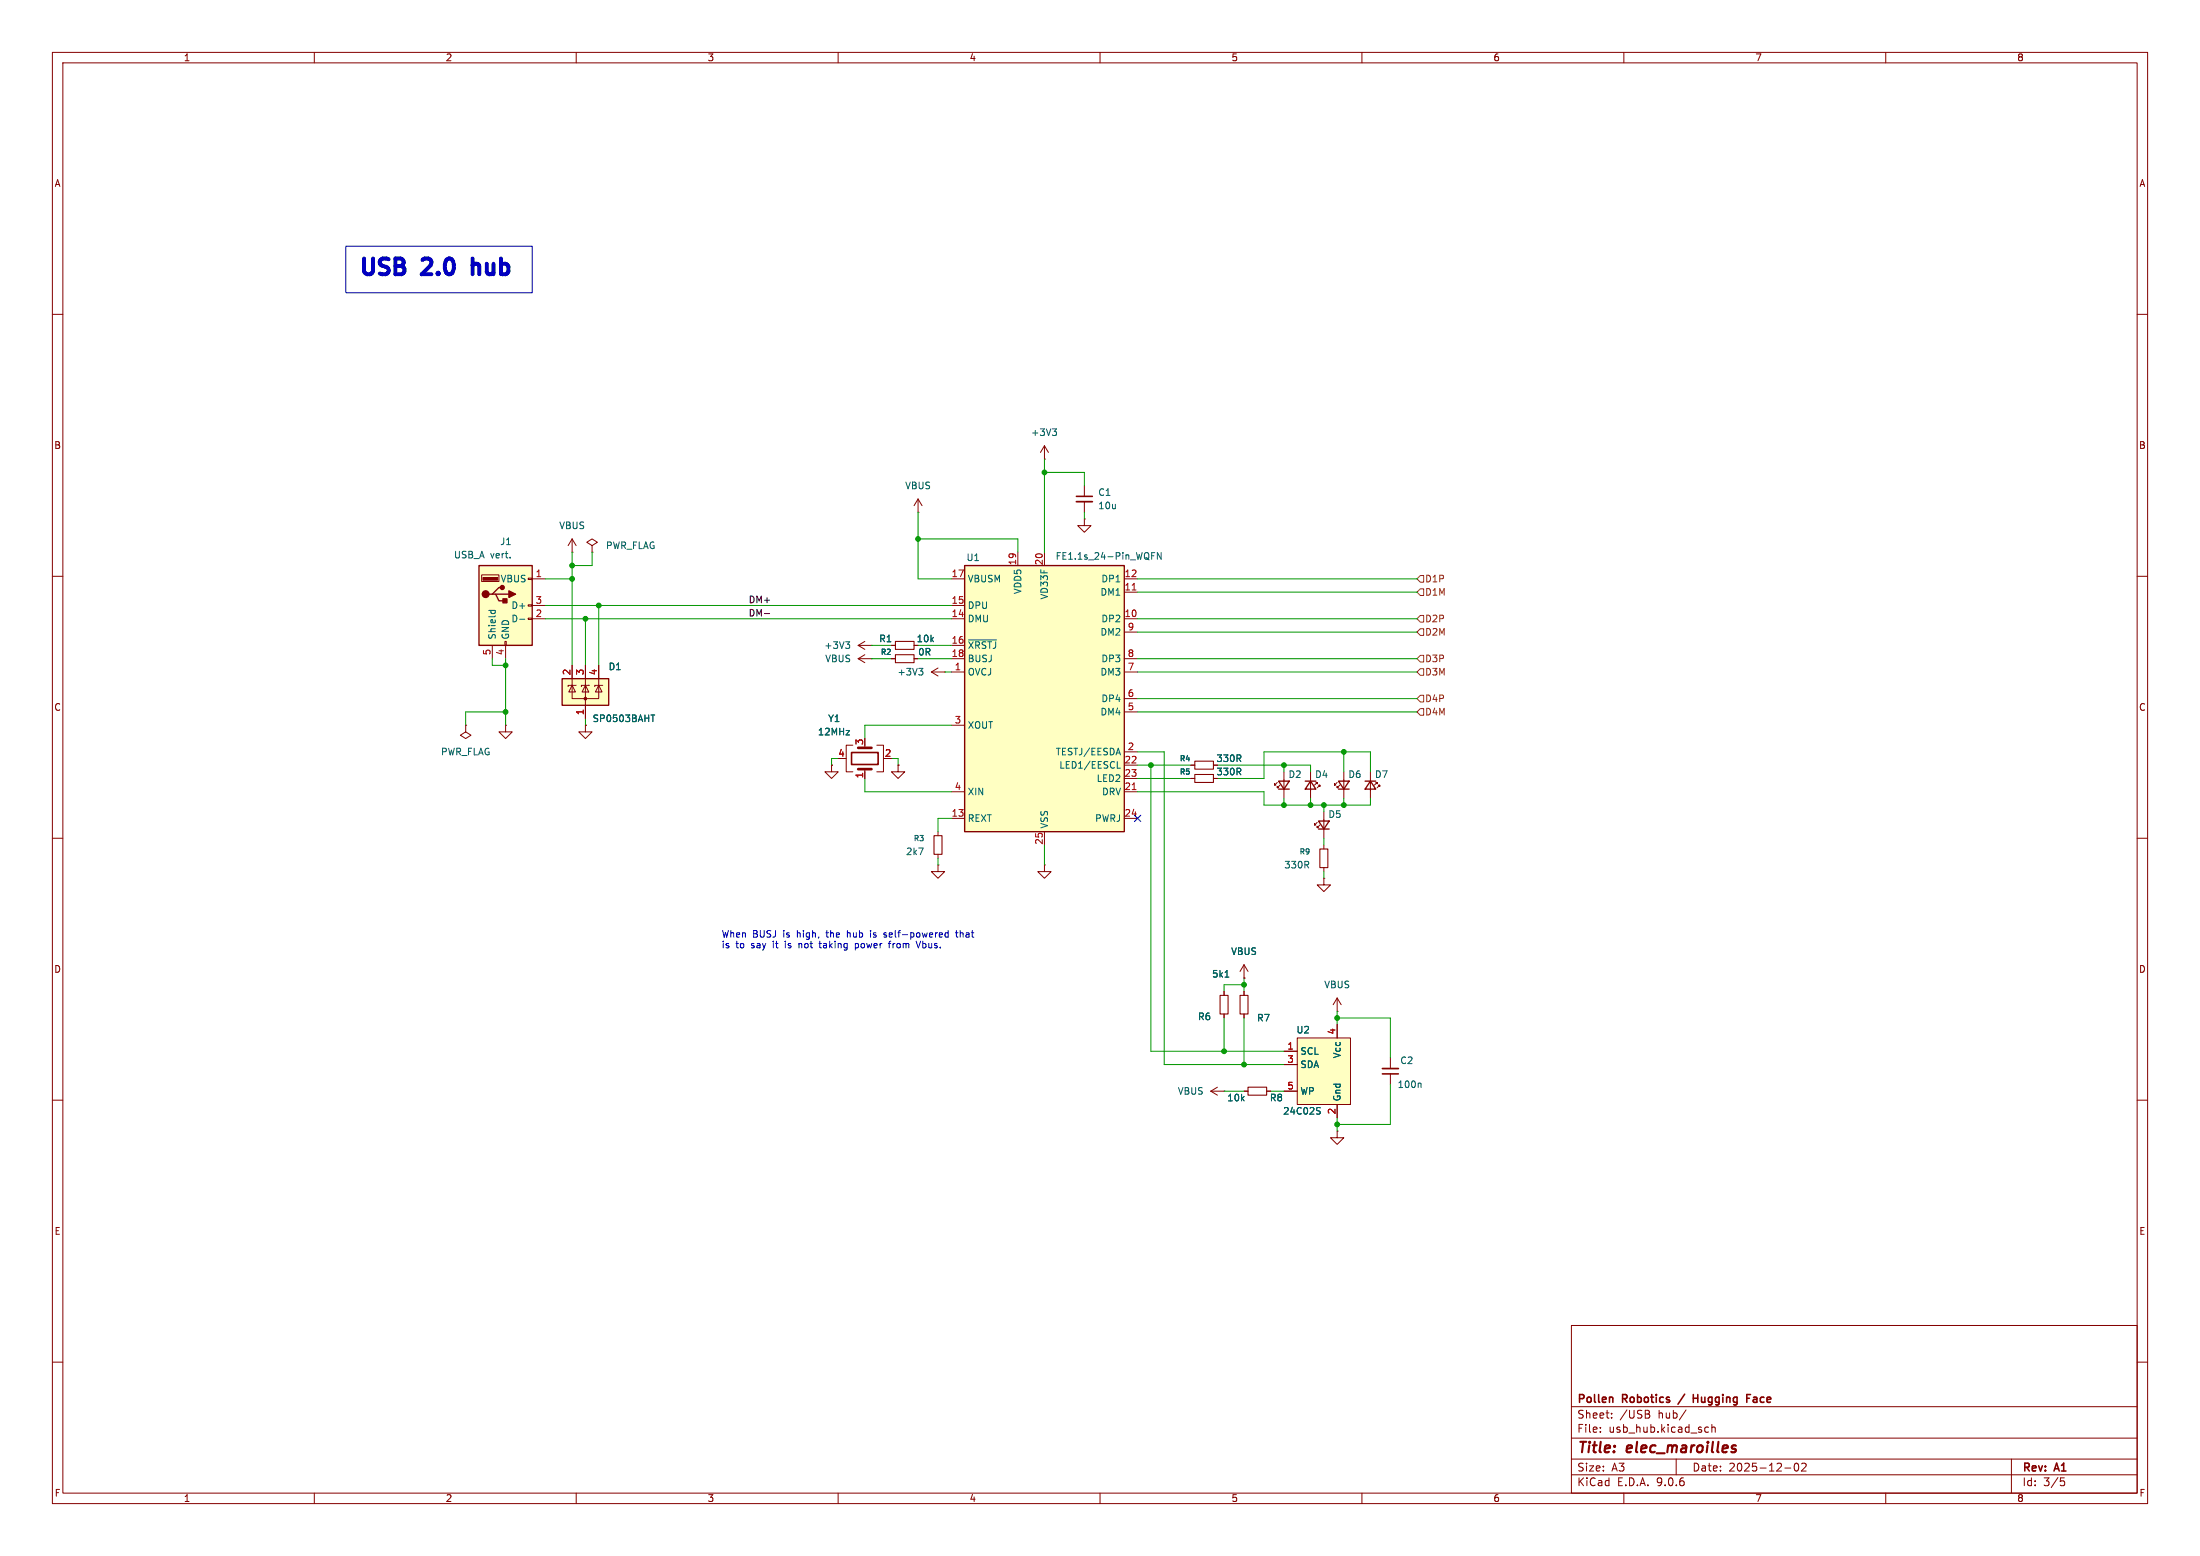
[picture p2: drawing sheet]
<svg xmlns="http://www.w3.org/2000/svg" width="420mm" height="297mm" viewBox="0 0 420 297" stroke-linecap="round" stroke-linejoin="round" font-family="sans-serif">
<g fill="none" stroke="#840000" stroke-width=".19">
<path d="M10 10h400v277h-400zM12 12h396v273h-396zM60 10v2M110 10v2M160 10v2M210 10v2M260 10v2M310 10v2M360 10v2M10 60h2M408 60h2M207 99.1v1.2h1.3l-1.3 1.3-1.3-1.3h1.3"/>
<path d="M207 99.1h.1M207 92.7v2M207 95.8v2M10 110h2M408 110h2M10 160h2M158.7 146.1v1.2h1.3l-1.3 1.3-1.2-1.3h1.2M158.7 146.1h.1M179.1 158.8v.7M227.3 146.1h.8M227.3 148.6h.8M408 160h2"/>
<path d="M179.1 165.1v1.3h1.2l-1.2 1.2-1.3-1.2h1.3M179.1 165.1h.1M179.1 163.1v.7M10 210h2M408 210h2M300 253h108v32h-108zM10 260h2M300 278.5h108M300 274.5h108M300 268.5h108M305.5 273.2v.2M305.5 272.5v.1"/>
<path d="M307.7 270.5v.2M307.7 269.8v.1M314.6 269.9a.4 .4 0 0 1 .4 .4 .4 .4 0 0 1-.3 .4M314.7 269.3l.2 .2-.2 .3M320 278.5v3M321.9 269.1l-1.3 1.9M325.5 273.2l.2 .2 .5-.1M326.2 272.5l-.5-.1-.2 .1M326.8 272.5l.2-.1 .4 .1v.9M326.8 271.9v1.5M342.7 279.4l.2-.1a.8 .8 0 0 1 .5 .7 .8 .8 0 0 1-.5 .8l-.2-.2-.2-.4zM343.9 279.4l.6-.1 .2 .1 .1 .3-.9 1.1h.9"/>
<path d="M384 278.5v6.5M408 260h2M60 285v2M110 285v2M160 285v2M210 285v2M260 285v2M300 281.5h108M310 285v2M340.7 280.2h1.2M360 285v2M393.4 282.1h.7"/>
<path d="M393.5 282.7h.4l.3 .2-.2 .6-.5 .1"/>
</g>
<path d="M330.7 276h.7M330.8 276.5l.5 .1 .1 .3-.4 .3h-.3" fill="none" stroke="#840000" stroke-width=".4"/>
<path d="M205.5 94.7h3M307.8 266.8l.1 .9M321.6 266.1l-1.3 1.9M323.3 266.2v1.5M323.3 266.9h.8M333.5 266.9h.5M333.5 266.2h.7M334.8 267.2v.4" fill="none" stroke="#840000" stroke-width=".3"/>
<path d="M178.3 159.5h1.5v3.6h-1.5zM228.1 145.3h3.5v1.5h-3.5zM228.1 147.8h3.5v1.6h-3.5z" fill="none" stroke="#840000" stroke-width=".2"/>
<path d="M205.5 95.8h3" fill="none" stroke="#840000" stroke-width=".33"/>
<path d="M184.1 108h30.5v50.8h-30.5z" fill="#ffffc2"/>
<path d="M184.1 108h30.5v50.8h-30.5zM244.1 149.1h2l-1 1.5zM244.1 150.6h2M249.2 149.1h2M250.2 149.1l1 1.5h-2zM251.7 156.7h2l-1 1.5zM251.7 158.2h2M255.5 149.1h2.1l-1.1 1.5zM255.5 150.6h2.1" fill="none" stroke="#840000" stroke-width=".25"/>
<g fill="none" stroke="#840000" stroke-width=".19">
<path d="M175.3 97.8h.1M175.3 95.3l-.8 1.2M175.3 95.3l.7 1.2M175.3 95.3v2.5M181.6 110.5h2.5M181.6 115.6h2.5M181.6 118.1h2.5M194.3 105.4v2.6M199.4 105.4v2.6M214.6 110.5h2.6M214.6 118.1h2.6M214.6 113h2.6"/>
<path d="M163.8 123.2h2.6M163.8 125.7h2.6M163.8 123.2l1.3 .8M163.8 125.7l1.3 .8M165.1 122.4l-1.3 .8M165.1 125l-1.3 .7M166.4 123.2h.1M166.4 125.7h.1M170.2 123.2h.7M170.2 125.7h.7M174.5 125.7h.8M177.8 128.3h2.5"/>
<path d="M177.8 128.3l1.3 .7M179.1 127.5l-1.3 .8M180.3 128.3h.1M181.6 123.2h2.5M181.6 125.7h2.5M181.6 128.3h2.5M181.6 138.4h2.5M214.6 125.7h2.6M214.6 128.3h2.6M214.6 120.7h2.6M214.6 133.4h2.6M214.6 135.9h2.6"/>
<path d="M161.3 144.8h.2M162.8 142.2h-1.3v5.1h1.3M165.1 146.8v1.8M167.4 142.2h1.3v5.1h-1.3M171.4 146.1v1.2h1.3l-1.3 1.3-1.2-1.3h1.2M171.4 146.1h.1M181.6 151.1h2.5M181.6 156.2h2.5M199.4 158.8v2.5M214.6 151.1h2.6M214.6 156.2h2.6M214.6 143.5h2.6"/>
<path d="M214.6 146.1h2.6M214.6 148.6h2.6M243.8 149.4l-.5 .5v-.3v.3h.3M244.3 149.9l-.5 .5v-.3v.3h.3M245.1 147.3v5.1M250.2 147.3v5.1M251.2 149.4h.3v.2v-.2l-.5 .5M251.5 157l-.5 .5v-.3v.3h.2M251.7 149.9h.3v.2v-.2l-.5 .5M252 157.5l-.5 .5v-.3v.3h.2M252.7 154.9v5.1M255.3 149.4l-.5 .5v-.3v.3h.2"/>
<path d="M255.8 149.9l-.5 .5v-.3v.3h.2M256.5 147.3v5.1M252.7 167.6v1.3h1.3l-1.3 1.3-1.2-1.3h1.2M252.7 167.6h.1M252.7 161.3v.8M252.7 165.6v.8M233.7 189.2v.8M233.7 193.5v.8M237.5 186.7h.1M237.5 184.2v2.5M237.5 189.2v.8M237.5 193.5v.8"/>
<path d="M237.5 184.2l-.8 1.2M237.5 184.2l.8 1.2M231.1 208.3l1.3 .7M231.1 208.3h2.6M232.4 207.5l-1.3 .8M233.7 208.3h.1M237.5 208.3h.8M241.8 208.3h.8"/>
</g>
<path d="M219.9 106.1h.4M219.9 105.5h.6M221.7 105.5v1.3l-.8-1.3v1.3M161.4 122.5h.8l-.4 .5M162 123l.2 .2v.3l-.2 .3M175.4 127.6h.8l-.4 .5M175.9 128.1l.3 .2v.3l-.3 .2M184.9 122.1h5.4M213.3 146.6h.6M233.9 186.5h.7" fill="none" stroke="#006464" stroke-width=".19"/>
<path d="M216.1 112.6h.8M216.1 150.7h.8" fill="none" stroke="#a90000" stroke-width=".19"/>
<path d="M170.9 122.4h3.6v1.6h-3.6zM170.9 125h3.6v1.5h-3.6zM252 162.1h1.5v3.5h-1.5zM232.9 190h1.5v3.5h-1.5zM236.7 190h1.6v3.5h-1.6zM238.3 207.5h3.5v1.5h-3.5z" fill="none" stroke="#840000" stroke-width=".2"/>
<path d="M163.8 146.8h2.6M163.8 142.7h2.6" fill="none" stroke="#840000" stroke-width=".51"/>
<path d="M162.6 143.6h5v2.3h-5z" fill="none" stroke="#840000" stroke-width=".3"/>
<path d="M247.6 198.1h10.2v12.7h-10.2z" fill="#ffffc2"/>
<g fill="none" stroke="#840000" stroke-width=".19">
<path d="M88.9 138.4v1.3l1 .6-1 .7-1-.7 1-.6M88.9 138.4h.1M96.5 138.4v1.3h1.3l-1.3 1.3-1.3-1.3h1.3M96.5 138.4h.1M261.6 147.3v5.1M262.6 149.4h.3v.2v-.2l-.5 .5M263.1 149.9h.3v.2v-.2l-.5 .5M247.6 198.1h10.2v12.7h-10.2zM255.3 193h.1M255.3 190.5v2.5M255.3 195.6v2.5M255.3 190.5l-.8 1.3"/>
<path d="M255.3 190.5l.7 1.3M245.1 200.7h2.5M245.1 203.2h2.5M245.1 208.3h2.5M255.3 215.9v1.3h1.2l-1.2 1.2-1.3-1.2h1.3M255.3 215.9h.1M255.3 210.8v2.6M265.4 201.9v2.1M265.4 205v2"/>
</g>
<path d="M251.6 212l.3 .1 .1 .3-.2 .3h-.3M251.6 211.4l.4 .1M271.1 206.7l.2 .2v.7" fill="none" stroke="#006464" stroke-width=".19"/>
<path d="M263.9 205h3.1" fill="none" stroke="#840000" stroke-width=".3"/>
<path d="M263.9 204h3.1" fill="none" stroke="#840000" stroke-width=".33"/>
<path d="M260.6 149.1h2M261.6 149.1l1 1.5h-2z" fill="none" stroke="#840000" stroke-width=".25"/>
<path d="M91.4 108h10.2v15.2h-10.2z" fill="#ffffc2"/>
<path d="M91.4 108h10.2v15.2h-10.2zM94 113.4h.6l.6 1.3h1.3M94.6 113.4h2.6M95.9 112.1h-.7l-1.2 1.3h-.7" fill="none" stroke="#840000" stroke-width=".25"/>
<g fill="#840000" stroke="#840000" stroke-width=".25">
<path d="M96 114.3h.8v.8h-.8z"/>
<path d="M97.2 112.8l1.2 .6-1.2 .6z"/>
<circle cx="92.7" cy="113.4" r=".63"/>
<circle cx="95.9" cy="112.1" r=".38"/>
</g>
<path d="M92.2 110.2h2.8v.5h-2.8z" fill="#840000" stroke="#840000" stroke-width=".19"/>
<g fill="none" stroke="#840000" stroke-width=".19">
<path d="M199.4 87.6h.1M199.4 85.1l-.8 1.3M199.4 85.1l.8 1.3M199.4 85.1v2.5M91.9 109.7h3.3v1.3h-3.3zM100.8 110.4h.8v.2h-.8zM100.8 115.4h.8v.3h-.8zM100.8 118h.8v.2h-.8zM101.6 110.5h2.5M101.6 115.6h2.5M101.6 118.1h2.5M109.2 105.4h.1"/>
<path d="M109.2 102.9l-.7 1.2M109.2 102.9l.8 1.2M109.2 102.9v2.5M113 104.1l1-.6-1-.6-1 .6 1 .6v1.3M113 105.4h.1M94 123.2v2.5M96.4 122.4h.2v.8h-.2zM96.5 123.2v2.5M199.4 165.1v1.3h1.3l-1.3 1.2-1.3-1.2h1.3M199.4 165.1h.1"/>
</g>
<path d="M200.9 81.9h.8l-.4 .4M201.4 82.3l.3 .3v.3l-.3 .2M93.3 116.5h1.3M93.8 116.5l-.1 .4M94.5 116.5l.1 .4M99.2 118.2h1" fill="none" stroke="#006464" stroke-width=".19"/>
<path d="M107.3 129.5h8.9v5.1h-8.9z" fill="#ffffc2"/>
<path d="M107.3 129.5h8.9v5.1h-8.9z" fill="none" stroke="#840000" stroke-width=".25"/>
<g fill="none" stroke="#840000" stroke-width=".19">
<path d="M109.2 130.8v2.6h5.1v-2.6M109.2 130.8l.7 1.3h-1.3zM109.2 127v3.8M110 130.8h-1.5v.3M111.8 130.8l.6 1.3h-1.3zM111.8 138.4v1.3h1.2l-1.2 1.3-1.3-1.3h1.3M111.8 138.4h.1M111.8 127v10.2M112.5 130.8h-1.5v.3M114.3 130.8l.6 1.3h-1.2zM114.3 127v3.8M115.1 130.8h-1.6v.3"/>
<path d="M170.2 125.7h.7M170.2 123.2h.7M174.5 125.7h.8M158.7 146.1h.1M165.1 147.3v1.3M171.4 146.1h.1M227.3 146.1h.8M227.3 148.6h.8M233.7 189.2v.8M233.7 193.5v.8M237.5 186.7h.1M237.5 189.2v.8"/>
<path d="M237.5 193.5v.8M255.3 195.6v2.5M237.5 208.3h.8M241.8 208.3h.8M245.1 208.3h2.5M245.1 200.7h2.5M245.1 203.2h2.5M255.3 210.8v2.6"/>
</g>
<circle cx="111.8" cy="133.3" r=".25" fill="#840000" stroke="#840000" stroke-width=".19"/>
<path d="M124.3 136.5h.7M233.9 186.5h.7M251.6 212l.3 .1 .1 .3-.2 .3h-.3M251.6 211.4l.4 .1" fill="none" stroke="#006464" stroke-width=".19"/>
<path d="M271.1 117.5h.7v1.2h-.7l-.6-.6zM271.1 109.9h.7v1.2h-.7l-.6-.6zM271.1 112.4h.7v1.3h-.7l-.6-.7zM271.1 125.1h.7v1.3h-.7l-.6-.7zM271.1 120h.7v1.3h-.7l-.6-.6zM271.1 135.3h.7v1.2h-.7l-.6-.6zM271.1 132.7h.7v1.3h-.7l-.6-.6zM271.1 127.6h.7v1.3h-.7l-.6-.6z" fill="none" stroke="#725600" stroke-width=".19"/>
<path d="M145.9 117.1h1" fill="none" stroke="#0f0f0f" stroke-width=".19"/>
<g fill="none" stroke="#009600" stroke-width=".19">
<path d="M175.3 97.8v12.7h6.3M199.4 87.6v17.8M199.4 90.2h7.6v2.5M207 97.8v1.3M104.1 118.1h77.5M104.1 115.6h77.5M104.1 110.5h5.1M109.2 105.4v21.6M111.8 118.1v8.9M113 105.4v2.6h-3.8M114.3 115.6v11.4M175.3 102.9h19v2.5"/>
<path d="M217.2 118.1h53.3M217.2 110.5h53.3M217.2 113h53.3M94 125.7v1.3h2.5M96.5 135.9h-7.6v2.5M96.5 125.7v12.7M111.8 137.2v1.2M166.4 125.7h3.8M166.4 123.2h3.8M175.3 125.7h6.3M175.3 123.2h6.3M180.3 128.3h1.3"/>
<path d="M181.6 138.4h-16.5v2.6M217.2 125.7h53.3M217.2 128.3h53.3M217.2 133.4h53.3M217.2 135.9h53.3M217.2 120.7h53.3M160 144.8h-1.3v1.3M165.1 148.6v2.5h16.5M170.2 144.8h1.2v1.3M181.6 156.2h-2.5v2.6M217.2 151.1h24.1v2.6h20.3v-1.3M217.2 143.5h5v59.7h22.9"/>
<path d="M217.2 148.6h10.1M217.2 146.1h10.1M219.7 146.1v54.6h25.4M232.4 146.1h17.8v1.2M245.1 146.1v1.2M245.1 152.4v1.3M250.2 152.4v1.3M252.7 153.7v1.2M256.5 143.5v3.8M256.5 152.4v1.3M261.6 147.3v-3.8h-20.3v5.1h-8.9M179.1 163.8v1.3"/>
<path d="M199.4 161.3v3.8M252.7 160v1.3M252.7 166.4v1.2M233.7 194.3v6.4M237.5 186.7v2.5M237.5 194.3v8.9M237.5 188h-3.8v1.2M255.3 193v2.6M255.3 194.3h10.1v7.6M233.7 208.3h3.8M242.6 208.3h2.5M255.3 213.4v2.5"/>
<path d="M265.4 207v7.6h-10.1"/>
</g>
<path d="M216.6 155.6l1.2 1.2M217.8 155.6l-1.2 1.2" fill="none" stroke="#000084" stroke-width=".19"/>
<g fill="none" stroke="#0000c2" stroke-width=".19">
<path d="M66 47h35.6v8.9h-35.6zM156.5 179.7v1l.3 .2M161.8 177.6v1.3M162 178l-.2 .2M166.2 177.6v.1M166.2 178v.9M168.8 178.4l.5 .2M168.8 178.1h.4M169.3 178.7l-.2 .2-.4-.1M169.8 179.8v1.1M174.9 179.7l.4 1.2 .4-1.2M180.4 178.6l.2 .3 .4-.1"/>
<path d="M181 178.1l-.4-.1-.2 .3M181 177.6v1.3M182.4 178h.5M182.6 177.6v1.1l.3 .2M152.5 180.1v.8M152.6 180.1l-.1 .1M156.3 180.1h.5M163.3 180.1h.4l.1 .1M163.3 180.1v1.3M163.8 180.8l-.1 .1h-.4"/>
</g>
<path d="M69.5 49.3v2.5M71.2 49.3v2.5M74.2 49.5l-1.1-.2a.77 .77 0 0 0-.6 .9M77.1 50.2a.77 .77 0 0 0-.6-.9h-1v3M80.6 49.6l.5-.3h.7a.77 .77 0 0 1 .6 .9M84.9 50.5a1.1 1.1 0 0 1 .7-1.2 .77 .77 0 0 1 .9 .6l.1 .6M90.2 49.3v3M91.4 50.5a.81 .81 0 0 0-1.2 .1M95.6 49.3v3" fill="none" stroke="#0000c2" stroke-width=".75"/>
<g fill="#009600" stroke="#009600" stroke-width=".19">
<circle cx="109.2" cy="108" r=".46"/>
<circle cx="96.5" cy="127" r=".46"/>
<circle cx="96.5" cy="135.9" r=".46"/>
<circle cx="109.2" cy="110.5" r=".46"/>
<circle cx="245.1" cy="146.1" r=".46"/>
<circle cx="245.1" cy="153.7" r=".46"/>
<circle cx="219.7" cy="146.1" r=".46"/>
<circle cx="250.2" cy="153.7" r=".46"/>
<circle cx="233.7" cy="200.7" r=".46"/>
<circle cx="237.5" cy="188" r=".46"/>
<circle cx="237.5" cy="203.2" r=".46"/>
<circle cx="255.3" cy="214.6" r=".46"/>
<circle cx="255.3" cy="194.3" r=".46"/>
<circle cx="111.8" cy="118.1" r=".46"/>
<circle cx="114.3" cy="115.6" r=".46"/>
<circle cx="175.3" cy="102.9" r=".46"/>
<circle cx="199.4" cy="90.2" r=".46"/>
<circle cx="252.7" cy="153.7" r=".46"/>
<circle cx="256.5" cy="153.7" r=".46"/>
<circle cx="256.5" cy="143.5" r=".46"/>
</g>
<g font-size="4.2" fill="#0000c2">
<text x="68.3" y="54.5">USB</text>
<text x="81.2" y="54.5">2.0</text>
<text x="92.3" y="54.5">hub</text>
</g>
<g font-size="2.8" fill="#840000">
<text x="301" y="277.9">Title:</text>
<text x="310.6" y="277.9">elec_maroilles</text>
</g>
<g font-size="2.1" fill="#840000">
<text x="301" y="268.2">Pollen</text>
<text x="309.8" y="268.2">Robotics</text>
<text x="324.5" y="268.2">Hugging</text>
<text x="335.3" y="268.2">Face</text>
<text x="301" y="273.7">File:</text>
<text x="301" y="271">Sheet:</text>
<text x="307.1" y="273.7">usb_hub.kicad_sch</text>
<text x="309.2" y="271">/USB</text>
<text x="316.6" y="271">hub/</text>
<text x="301" y="281.1">Size:</text>
<text x="307.6" y="281.1">A3</text>
<text x="323" y="281.1">Date:</text>
<text x="330" y="281.1">2025-12-02</text>
<text x="386" y="281.3">Rev:</text>
<text x="392.4" y="281.3">A1</text>
<text x="301" y="283.9">KiCad</text>
<text x="308.7" y="283.9">E.D.A.</text>
<text x="316.3" y="283.9">9.0.6</text>
<text x="386" y="283.9">Id:</text>
<text x="390.1" y="283.9">3/5</text>
</g>
<g font-size="1.8" fill="#840000">
<text x="35" y="11.9">1</text>
<text x="85" y="11.9">2</text>
<text x="135" y="11.9">3</text>
<text x="185" y="11.9">4</text>
<text x="235" y="11.9">5</text>
<text x="285" y="11.9">6</text>
<text x="335" y="11.9">7</text>
<text x="385" y="11.9">8</text>
<text x="10.3" y="35.9">A</text>
<text x="408.3" y="35.9">A</text>
<text x="10.3" y="85.9">B</text>
<text x="408.2" y="85.9">B</text>
<text x="174.9" y="122.8">10k</text>
<text x="10.3" y="135.9">C</text>
<text x="408.2" y="135.9">C</text>
<text x="232.1" y="145.6">330R</text>
<text x="232.1" y="148.2">330R</text>
<text x="10.3" y="185.9">D</text>
<text x="408.2" y="185.9">D</text>
<text x="10.3" y="235.9">E</text>
<text x="408.3" y="235.9">E</text>
<text x="10.3" y="285.9">F</text>
<text x="35" y="286.9">1</text>
<text x="85" y="286.9">2</text>
<text x="135" y="286.9">3</text>
<text x="185" y="286.9">4</text>
<text x="235" y="286.9">5</text>
<text x="285" y="286.9">6</text>
<text x="335" y="286.9">7</text>
<text x="385" y="286.9">8</text>
<text x="408.3" y="285.9">F</text>
</g>
<g font-size="1.8" fill="#006464">
<text x="196.7" y="83.4">+3V3</text>
<text x="172.7" y="93.6">VBUS</text>
<text x="209.6" y="94.8">C1</text>
<text x="106.7" y="101.2">VBUS</text>
<text x="209.6" y="97.4">10u</text>
<text x="86.6" y="106.8">USB_A vert.</text>
<text x="95.4" y="104.2">J1</text>
<text x="115.6" y="105">PWR_FLAG</text>
<text x="184.4" y="107.3">U1</text>
<text x="201.4" y="107">FE1.1s_24-Pin_WQFN</text>
<text x="95.5" y="111.4">VBUS</text>
<text x="184.7" y="111.4">VBUSM</text>
<text x="195.2" y="113.5" transform="rotate(-90 195.2 113.5)">VDD5</text>
<text x="210" y="113.9">DM1</text>
<text x="210.2" y="111.4">DP1</text>
<text x="97.5" y="116.4">D+</text>
<text x="97.5" y="119">D-</text>
<text x="184.7" y="116.4">DPU</text>
<text x="184.7" y="119">DMU</text>
<text x="200.3" y="114.5" transform="rotate(-90 200.3 114.5)">VD33F</text>
<text x="210.2" y="119">DP2</text>
<text x="94.8" y="122.2" transform="rotate(-90 94.8 122.2)">Shield</text>
<text x="97.4" y="122.2" transform="rotate(-90 97.4 122.2)">GND</text>
<text x="157.3" y="124.1">+3V3</text>
<text x="167.7" y="122.8">R1</text>
<text x="175.2" y="125.3">0R</text>
<text x="184.7" y="124.1">~{XRSTJ}</text>
<text x="210" y="121.5">DM2</text>
<text x="116.1" y="128.1">D1</text>
<text x="157.4" y="126.6">VBUS</text>
<text x="171.2" y="129.1">+3V3</text>
<text x="184.7" y="126.6">BUSJ</text>
<text x="184.7" y="129.1">OVCJ</text>
<text x="210" y="129.1">DM3</text>
<text x="210.2" y="126.6">DP3</text>
<text x="210" y="136.8">DM4</text>
<text x="210.2" y="134.2">DP4</text>
<text x="113" y="138">SP0503BAHT</text>
<text x="156" y="140.6">12MHz</text>
<text x="158" y="138">Y1</text>
<text x="184.7" y="139.3">XOUT</text>
<text x="84.1" y="144.4">PWR_FLAG</text>
<text x="201.5" y="144.4">TESTJ/EESDA</text>
<text x="202.1" y="146.9">LED1/EESCL</text>
<text x="209.3" y="149.5">LED2</text>
<text x="245.9" y="148.7">D2</text>
<text x="251" y="148.7">D4</text>
<text x="257.3" y="148.7">D6</text>
<text x="262.4" y="148.7">D7</text>
<text x="184.7" y="152">XIN</text>
<text x="210.3" y="152">DRV</text>
<text x="184.7" y="157.1">REXT</text>
<text x="200.3" y="158.2" transform="rotate(-90 200.3 158.2)">VSS</text>
<text x="209" y="157.1">PWRJ</text>
<text x="253.5" y="156.3">D5</text>
<text x="172.9" y="163.4">2k7</text>
<text x="245.1" y="166">330R</text>
<text x="234.9" y="182.5">VBUS</text>
<text x="231.3" y="186.8">5k1</text>
<text x="252.7" y="188.8">VBUS</text>
<text x="228.6" y="194.9">R6</text>
<text x="239.9" y="195.2">R7</text>
<text x="247.4" y="197.5">U2</text>
<text x="248.2" y="201.5">SCL</text>
<text x="256.1" y="202.1" transform="rotate(-90 256.1 202.1)">Vcc</text>
<text x="267.2" y="203.3">C2</text>
<text x="224.8" y="209.1">VBUS</text>
<text x="248.2" y="204.1">SDA</text>
<text x="248.2" y="209.1">WP</text>
<text x="266.7" y="207.9">100n</text>
<text x="234.2" y="210.4">10k</text>
<text x="242.3" y="210.4">R8</text>
<text x="244.9" y="213">24C02S</text>
<text x="256.1" y="210.3" transform="rotate(-90 256.1 210.3)">Gnd</text>
</g>
<g font-size="1.8" fill="#a90000">
<text x="194.1" y="108" transform="rotate(-90 194.1 108)">19</text>
<text x="199.1" y="108" transform="rotate(-90 199.1 108)">20</text>
<text x="102.2" y="110.2">1</text>
<text x="181.6" y="110.2">17</text>
<text x="214.6" y="110.2">12</text>
<text x="214.6" y="112.8">11</text>
<text x="102.2" y="115.3">3</text>
<text x="102.2" y="117.9">2</text>
<text x="181.6" y="115.3">15</text>
<text x="181.6" y="117.9">14</text>
<text x="214.6" y="117.9">10</text>
<text x="93.7" y="125.2" transform="rotate(-90 93.7 125.2)">5</text>
<text x="96.3" y="125.2" transform="rotate(-90 96.3 125.2)">4</text>
<text x="181.6" y="122.9">16</text>
<text x="181.6" y="125.5">18</text>
<text x="215.2" y="120.4">9</text>
<text x="215.2" y="125.5">8</text>
<text x="109" y="129" transform="rotate(-90 109 129)">2</text>
<text x="111.5" y="129" transform="rotate(-90 111.5 129)">3</text>
<text x="114" y="129" transform="rotate(-90 114 129)">4</text>
<text x="182.2" y="128">1</text>
<text x="215.2" y="128">7</text>
<text x="111.5" y="136.6" transform="rotate(-90 111.5 136.6)">1</text>
<text x="215.2" y="133.1">6</text>
<text x="215.2" y="135.6">5</text>
<text x="164.8" y="142.3" transform="rotate(-90 164.8 142.3)">3</text>
<text x="182.2" y="138.2">3</text>
<text x="215.2" y="143.3">2</text>
<text x="159.9" y="144.5">4</text>
<text x="164.8" y="148.7" transform="rotate(-90 164.8 148.7)">1</text>
<text x="168.8" y="144.5">2</text>
<text x="214.6" y="145.8">22</text>
<text x="214.6" y="148.3">23</text>
<text x="181.6" y="156">13</text>
<text x="182.2" y="150.9">4</text>
<text x="214.6" y="150.9">21</text>
<text x="214.6" y="156">24</text>
<text x="199.1" y="161.3" transform="rotate(-90 199.1 161.3)">25</text>
<text x="255" y="197.6" transform="rotate(-90 255 197.6)">4</text>
<text x="245.7" y="200.4">1</text>
<text x="245.7" y="202.9">3</text>
<text x="245.7" y="208">5</text>
<text x="255" y="212.8" transform="rotate(-90 255 212.8)">2</text>
</g>
<g font-size="1.8" fill="#725600">
<text x="272" y="111.4">D1P</text>
<text x="272" y="113.9">D1M</text>
<text x="272" y="119">D2P</text>
<text x="272" y="121.5">D2M</text>
<text x="272" y="126.6">D3P</text>
<text x="272" y="129.1">D3M</text>
<text x="272" y="136.8">D4M</text>
<text x="272" y="134.2">D4P</text>
</g>
<g font-size="1.8" fill="#0f0f0f">
<text x="142.8" y="115.2">DM+</text>
<text x="142.8" y="117.8">DM-</text>
</g>
<g font-size="1.8" fill="#0000c2">
<text x="137.7" y="179.2">When</text>
<text x="143.7" y="179.2">BUSJ</text>
<text x="149.6" y="179.2">is</text>
<text x="152.4" y="179.2">high,</text>
<text x="158.3" y="179.2">the</text>
<text x="162.4" y="179.2">hub</text>
<text x="167" y="179.2">is</text>
<text x="169.8" y="179.2">self-powered</text>
<text x="183.8" y="179.2">that</text>
<text x="137.7" y="181.2">is</text>
<text x="140.5" y="181.2">to</text>
<text x="143.5" y="181.2">say</text>
<text x="147.8" y="181.2">it</text>
<text x="150.3" y="181.2">is</text>
<text x="153.1" y="181.2">not</text>
<text x="157.3" y="181.2">taking</text>
<text x="164.3" y="181.2">power</text>
<text x="171" y="181.2">from</text>
<text x="176.5" y="181.2">Vbus.</text>
</g>
<g font-size="1.4" fill="#006464">
<text x="168" y="125.2">R2</text>
<text x="225.1" y="145.5">R4</text>
<text x="225.1" y="148.1">R5</text>
<text x="174.3" y="160.8">R3</text>
<text x="248" y="163.3">R9</text>
</g>
</svg>
